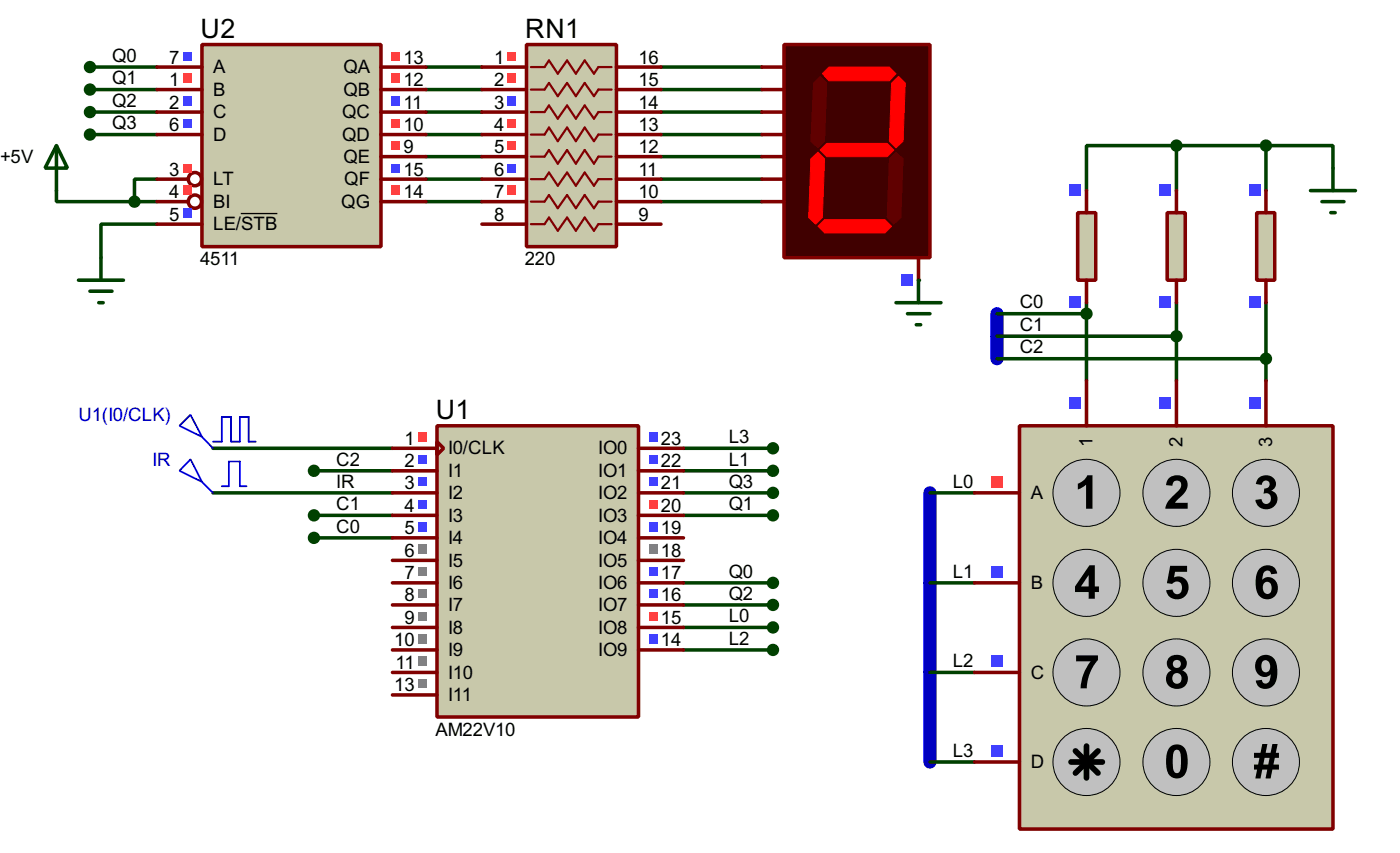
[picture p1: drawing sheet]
<svg xmlns="http://www.w3.org/2000/svg" width="159mm" height="97mm" viewBox="0 0 159 97" stroke-linecap="round" stroke-linejoin="round" font-family="sans-serif">
<path d="M113.1 35.6v5.1M105.5 55.9v30.5" fill="none" stroke="#0000c0" stroke-width="1.5"/>
<g fill="none" stroke="#004000" stroke-width=".4">
<path d="M48.3 7.6h6.4M48.3 10.2h6.4M48.3 12.7h6.4M48.3 15.3h6.4M48.3 17.8h6.4M75 7.6h11.4M75 10.2h11.4M75 12.7h11.4M75 15.3h11.4M75 17.8h11.4M133.4 16.5h-10.2v5.1M133.4 16.5v5.1"/>
<path d="M133.4 16.5h10.2M143.6 16.5h7.6v2.6M143.6 16.5v5.1M48.3 20.3h6.4M48.3 22.9h6.4M75 20.3h11.4M75 22.9h11.4M113.1 35.6h10.1M113.1 38.1h20.3M123.2 34.3v8.9M133.4 34.3v8.9M143.6 34.3v8.9"/>
<path d="M24.2 50.8h20.3M35.6 53.4h8.9M35.6 58.4h8.9M77.5 55.9h10.2M77.5 50.8h10.2M77.5 53.4h10.2M77.5 58.4h10.2M105.5 55.9h5M113.1 40.7h30.5M35.6 61h8.9M77.5 66.1h10.2M77.5 68.6h10.2"/>
<path d="M77.5 71.1h10.2M77.5 73.7h10.2M105.5 76.2h5M105.5 66.1h5M105.5 86.4h5"/>
</g>
<circle cx="104.2" cy="31.8" r=".2" fill="#004000"/>
<path d="M10.2 7.6h7.6M10.2 10.2h7.6M10.2 12.7h7.6M10.2 15.3h7.6M6.4 21.6v1.3h8.9M15.3 22.9h2.5M17.8 25.4h-6.3v3.8M17.8 20.3h-2.5v2.6M24.2 55.9h20.3" fill="none" stroke="#004000" stroke-width=".4"/>
<path d="M115.6 48.3h35.6v45.7h-35.6z" fill="#c8c8aa" stroke="#800000" stroke-width=".4"/>
<g fill="#c0c0c0" stroke="#000" stroke-width=".11">
<circle cx="123.2" cy="55.9" r="3.8"/>
<circle cx="133.4" cy="55.9" r="3.8"/>
<circle cx="143.5" cy="55.9" r="3.8"/>
<circle cx="123.2" cy="66.1" r="3.8"/>
<circle cx="133.4" cy="66.1" r="3.8"/>
<circle cx="143.5" cy="66.1" r="3.8"/>
<circle cx="123.2" cy="76.2" r="3.8"/>
<circle cx="133.4" cy="76.2" r="3.8"/>
<circle cx="143.5" cy="76.2" r="3.8"/>
<circle cx="123.2" cy="86.4" r="3.8"/>
<circle cx="133.4" cy="86.4" r="3.8"/>
<circle cx="143.5" cy="86.4" r="3.8"/>
</g>
<path d="M121.5 86.4h3.5M122 85.1l2.5 2.5M123.2 84.6v3.6M124.5 85.1l-2.5 2.5" fill="none" stroke="#000" stroke-width=".65"/>
<path d="M110.5 55.9h5.1M123.2 43.2v5.1M133.4 43.2v5.1M143.6 43.2v5.1M110.5 66.1h5.1M110.5 76.2h5.1M110.5 86.4h5.1" fill="none" stroke="#800000" stroke-width=".4"/>
<g fill="#4040ff">
<path d="M121.3 45.1h1.3v1.3h-1.3z"/>
<path d="M131.5 45.1h1.3v1.3h-1.3z"/>
<path d="M141.7 45.1h1.2v1.3h-1.2z"/>
</g>
<path d="M112.4 54h1.3v1.3h-1.3z" fill="#ff4040"/>
<g fill="#4040ff">
<path d="M112.4 64.2h1.3v1.2h-1.3z"/>
<path d="M112.4 74.3h1.3v1.3h-1.3z"/>
<path d="M112.4 84.5h1.3v1.2h-1.3z"/>
</g>
<path d="M122.2 24.1h2.1v7.7h-2.1z" fill="#c8c8aa" stroke="#800000" stroke-width=".4"/>
<path d="M123.2 21.6v2.5M123.2 31.8v2.5" fill="none" stroke="#800000" stroke-width=".4"/>
<g fill="#4040ff">
<path d="M121.3 33.7h1.3v1.2h-1.3z"/>
<path d="M121.3 21h1.3v1.2h-1.3z"/>
</g>
<path d="M132.4 24.1h2v7.7h-2z" fill="#c8c8aa" stroke="#800000" stroke-width=".4"/>
<path d="M133.4 21.6v2.5M133.4 31.8v2.5" fill="none" stroke="#800000" stroke-width=".4"/>
<g fill="#4040ff">
<path d="M131.5 33.7h1.3v1.2h-1.3z"/>
<path d="M131.5 21h1.3v1.2h-1.3z"/>
</g>
<path d="M142.5 24.1h2.1v7.7h-2.1z" fill="#c8c8aa" stroke="#800000" stroke-width=".4"/>
<path d="M143.6 21.6v2.5M143.6 31.8v2.5" fill="none" stroke="#800000" stroke-width=".4"/>
<g fill="#4040ff">
<path d="M141.7 33.7h1.2v1.2h-1.2z"/>
<path d="M141.7 21h1.2v1.2h-1.2z"/>
</g>
<g fill="#004000" stroke="#004000" stroke-width=".4">
<circle cx="133.4" cy="16.5" r=".5"/>
<circle cx="143.5" cy="16.5" r=".5"/>
<circle cx="123.2" cy="35.6" r=".5"/>
<circle cx="133.4" cy="38.1" r=".5"/>
<circle cx="143.5" cy="40.7" r=".5"/>
</g>
<path d="M151.2 19.1v2.5M148.6 21.6h5.1M149.9 22.9h2.5M150.9 24.1h.5" fill="none" stroke="#004000" stroke-width=".4"/>
<path d="M49.6 48.3h22.8v33h-22.8z" fill="#c8c8aa" stroke="#800000" stroke-width=".4"/>
<g fill="none" stroke="#800000" stroke-width=".4">
<path d="M44.5 50.8h5.1M44.5 53.4h5.1M44.5 55.9h5.1M44.5 58.4h5.1M49.6 50.1l.7 .7-.7 .8zM72.4 50.8h5.1M72.4 53.4h5.1M72.4 55.9h5.1M72.4 58.4h5.1M44.5 61h5.1M44.5 63.5h5.1M44.5 66.1h5.1"/>
<path d="M44.5 68.6h5.1M44.5 71.1h5.1M44.5 73.7h5.1M44.5 76.2h5.1M44.5 78.8h5.1M72.4 61h5.1M72.4 63.5h5.1M72.4 66.1h5.1M72.4 68.6h5.1M72.4 71.1h5.1M72.4 73.7h5.1"/>
</g>
<path d="M47.4 49h1v1.1h-1z" fill="#ff4040"/>
<g fill="#4040ff">
<path d="M47.4 51.6h1v1h-1z"/>
<path d="M47.4 54.1h1v1h-1z"/>
<path d="M47.4 56.7h1v1h-1z"/>
<path d="M47.4 59.2h1v1h-1z"/>
</g>
<g fill="#808080">
<path d="M47.4 61.7h1v1.1h-1z"/>
<path d="M47.4 64.3h1v1h-1z"/>
<path d="M47.4 66.8h1v1h-1z"/>
<path d="M47.4 69.4h1v1h-1z"/>
<path d="M47.4 71.9h1v1h-1z"/>
<path d="M47.4 74.4h1v1.1h-1z"/>
<path d="M47.4 77h1v1h-1z"/>
</g>
<g fill="#4040ff">
<path d="M73.6 49h1v1.1h-1z"/>
<path d="M73.6 51.6h1v1h-1z"/>
<path d="M73.6 54.1h1v1h-1z"/>
</g>
<path d="M73.6 56.7h1v1h-1z" fill="#ff4040"/>
<path d="M73.6 59.2h1v1h-1z" fill="#4040ff"/>
<path d="M73.6 61.7h1v1.1h-1z" fill="#808080"/>
<g fill="#4040ff">
<path d="M73.6 64.3h1v1h-1z"/>
<path d="M73.6 66.8h1v1h-1z"/>
</g>
<path d="M73.6 69.4h1v1h-1z" fill="#ff4040"/>
<path d="M73.6 71.9h1v1h-1z" fill="#4040ff"/>
<g fill="#004000" stroke="#004000" stroke-width=".4">
<circle cx="87.6" cy="50.8" r=".5"/>
<circle cx="87.6" cy="53.4" r=".5"/>
<circle cx="87.6" cy="55.9" r=".5"/>
<circle cx="87.6" cy="58.4" r=".5"/>
<circle cx="87.6" cy="66.1" r=".5"/>
<circle cx="87.6" cy="68.6" r=".5"/>
<circle cx="87.6" cy="71.1" r=".5"/>
<circle cx="87.6" cy="73.7" r=".5"/>
<circle cx="35.6" cy="61" r=".5"/>
<circle cx="35.6" cy="58.4" r=".5"/>
<circle cx="35.6" cy="53.4" r=".5"/>
</g>
<path d="M20.4 48.3l1.2-1.3 1.3 2.5zM22.9 49.5l1.3 1.3M24.2 50.1h1v-2.8h1v2.8h1v-2.8h1v2.8h.8" fill="none" stroke="#0000c0" stroke-width=".2"/>
<path d="M22.9 5.1h20.3v22.9h-20.3z" fill="#c8c8aa" stroke="#800000" stroke-width=".4"/>
<g fill="none" stroke="#800000" stroke-width=".4">
<path d="M17.8 7.6h5.1M17.8 10.2h5.1M17.8 12.7h5.1M17.8 15.3h5.1M43.2 7.6h5.1M43.2 10.2h5.1M43.2 12.7h5.1M43.2 15.3h5.1M43.2 17.8h5.1M17.8 20.3h3.6M17.8 22.9h3.6M17.8 25.4h5.1"/>
<path d="M43.2 20.3h5.1M43.2 22.9h5.1"/>
<circle cx="22.1" cy="20.3" r=".75"/>
<circle cx="22.1" cy="22.9" r=".75"/>
</g>
<path d="M27.3 24.2h4.2" fill="none" stroke="#000" stroke-width=".15"/>
<path d="M20.8 5.9h1v1h-1z" fill="#4040ff"/>
<path d="M20.8 8.4h1v1h-1z" fill="#ff4040"/>
<g fill="#4040ff">
<path d="M20.8 10.9h1v1.1h-1z"/>
<path d="M20.8 13.5h1v1h-1z"/>
</g>
<g fill="#ff4040">
<path d="M20.8 18.6h1v1h-1z"/>
<path d="M20.8 21.1h1v1h-1z"/>
</g>
<path d="M20.8 23.6h1v1.1h-1z" fill="#4040ff"/>
<g fill="#ff4040">
<path d="M44.4 5.9h1v1h-1z"/>
<path d="M44.4 8.4h1v1h-1z"/>
</g>
<path d="M44.4 10.9h1v1.1h-1z" fill="#4040ff"/>
<g fill="#ff4040">
<path d="M44.4 13.5h1v1h-1z"/>
<path d="M44.4 16h1v1h-1z"/>
</g>
<path d="M44.4 18.6h1v1h-1z" fill="#4040ff"/>
<path d="M44.4 21.1h1v1h-1z" fill="#ff4040"/>
<path d="M59.7 5.1h10.2v22.9h-10.2z" fill="#c8c8aa" stroke="#800000" stroke-width=".4"/>
<path d="M60.2 7.6h1.6l.5-.7 1 1.5 1-1.5 1 1.5 1-1.5 1.1 1.5 .5-.8h1.5M60.2 10.2h1.6l.5-.8 1 1.5 1-1.5 1 1.5 1-1.5 1.1 1.5 .5-.7h1.5M60.2 12.7h1.6l.5-.7 1 1.5 1-1.5 1 1.5 1-1.5 1.1 1.5 .5-.8h1.5M60.2 15.3h1.6l.5-.8 1 1.5 1-1.5 1 1.5 1-1.5 1.1 1.5 .5-.7h1.5M60.2 17.8h1.6l.5-.8 1 1.6 1-1.6 1 1.6 1-1.6 1.1 1.6 .5-.8h1.5M60.2 20.3h1.6l.5-.7 1 1.5 1-1.5 1 1.5 1-1.5 1.1 1.5 .5-.8h1.5M60.2 22.9h1.6l.5-.8 1 1.5 1-1.5 1 1.5 1-1.5 1.1 1.5 .5-.7h1.5M60.2 25.4h1.6l.5-.7 1 1.5 1-1.5 1 1.5 1-1.5 1.1 1.5 .5-.8h1.5" fill="none" stroke="#800000" stroke-width=".25"/>
<g fill="none" stroke="#800000" stroke-width=".4">
<path d="M54.7 7.6h5M54.7 10.2h5M54.7 12.7h5M54.7 15.3h5M54.7 17.8h5M69.9 7.6h5.1M69.9 10.2h5.1M69.9 12.7h5.1M69.9 15.3h5.1M69.9 17.8h5.1M54.7 20.3h5M54.7 22.9h5"/>
<path d="M54.7 25.4h5M69.9 20.3h5.1M69.9 22.9h5.1M69.9 25.4h5.1"/>
</g>
<g fill="#ff4040">
<path d="M57.6 5.9h1v1h-1z"/>
<path d="M57.6 8.4h1v1h-1z"/>
</g>
<path d="M57.6 10.9h1v1.1h-1z" fill="#4040ff"/>
<g fill="#ff4040">
<path d="M57.6 13.5h1v1h-1z"/>
<path d="M57.6 16h1v1h-1z"/>
</g>
<path d="M57.6 18.6h1v1h-1z" fill="#4040ff"/>
<path d="M57.6 21.1h1v1h-1z" fill="#ff4040"/>
<path d="M88.9 5.1h16.6v24.1h-16.6z" fill="#400000" stroke="#800000" stroke-width=".4"/>
<g fill="#f00" stroke="#f00" stroke-width=".11">
<path d="M93.3 8.4l.7-.8h6.9l.7 .8-.7 .8h-6.9z" fill-rule="evenodd"/>
<path d="M101.1 9.4l.8-.7 .8 .7-.3 6.6-.8 .8-.7-.8z" fill-rule="evenodd"/>
<path d="M93.5 24.9h6.9l.7 .8-.7 .7h-6.9l-.7-.7z" fill-rule="evenodd"/>
<path d="M92 18l.8-.7 .7 .7-.2 6.7-.8 .7-.8-.7z" fill-rule="evenodd"/>
<path d="M93 17l.8-.7h6.8l.8 .7-.8 .8h-6.8z" fill-rule="evenodd"/>
</g>
<g fill="#600000" stroke="#600000" stroke-width=".11">
<path d="M100.9 18l.7-.7 .8 .7-.2 6.7-.8 .7-.8-.7z" fill-rule="evenodd"/>
<path d="M92.3 9.4l.7-.7 .8 .7-.3 6.6-.7 .8-.8-.8z" fill-rule="evenodd"/>
</g>
<path d="M86.4 7.6h2.5M86.4 10.2h2.5M86.4 12.7h2.5M86.4 15.3h2.5M86.4 17.8h2.5M86.4 20.3h2.5M86.4 22.9h2.5M104.2 29.2v2.6" fill="none" stroke="#800000" stroke-width=".4"/>
<path d="M102.3 31.1h1.3v1.3h-1.3z" fill="#4040ff"/>
<path d="M6.4 16.5l1.3 2.6h-2.6zM6.4 16.5v5.1M8.9 31.8h5.1M10.2 33h2.5M11.2 34.3h.5M11.5 29.2v2.6M101.6 34.3h5.1M102.9 35.6h2.6M103.9 36.8h.5M104.2 31.8v2.5" fill="none" stroke="#004000" stroke-width=".4"/>
<g fill="#004000" stroke="#004000" stroke-width=".4">
<circle cx="15.2" cy="22.9" r=".5"/>
<circle cx="10.2" cy="7.6" r=".5"/>
<circle cx="10.2" cy="10.2" r=".5"/>
<circle cx="10.2" cy="12.7" r=".5"/>
<circle cx="10.2" cy="15.3" r=".5"/>
</g>
<path d="M21.6 52.1l1.3 2.5-2.5-1.2zM22.9 54.6l1.3 1.3M25.2 55.1h.8v-2.8h1.2v2.8h.8" fill="none" stroke="#0000c0" stroke-width=".2"/>
<g font-size="5.9">
<text x="121.8" y="57.7">1</text>
<text x="132" y="57.7">2</text>
<text x="142.2" y="57.7">3</text>
<text x="121.8" y="67.9">4</text>
<text x="132" y="67.9">5</text>
<text x="142.2" y="67.9">6</text>
<text x="121.8" y="78">7</text>
<text x="132" y="78">8</text>
<text x="142.2" y="78">9</text>
<text x="132" y="88.2">0</text>
<text x="142.2" y="88.2">#</text>
</g>
<g font-size="3.4">
<text x="22.8" y="4.2">U2</text>
<text x="59.6" y="4.2">RN1</text>
<text x="49.4" y="47.4">U1</text>
</g>
<g font-size="2.4">
<text x="12.7" y="7">Q0</text>
<text x="12.7" y="9.5">Q1</text>
<text x="19.2" y="7.2">7</text>
<text x="19.2" y="9.8">1</text>
<text x="24.2" y="8.3">A</text>
<text x="24.2" y="10.8">B</text>
<text x="38.9" y="8.3">QA</text>
<text x="38.9" y="10.8">QB</text>
<text x="45.8" y="7.2">13</text>
<text x="45.8" y="9.8">12</text>
<text x="56.1" y="7.2">1</text>
<text x="56.1" y="9.8">2</text>
<text x="72.4" y="7.2">16</text>
<text x="72.4" y="9.8">15</text>
<text x="12.7" y="12.1">Q2</text>
<text x="12.7" y="14.6">Q3</text>
<text x="19.2" y="12.3">2</text>
<text x="19.2" y="14.8">6</text>
<text x="24.2" y="13.4">C</text>
<text x="24.2" y="16">D</text>
<text x="38.8" y="13.4">QC</text>
<text x="38.8" y="16">QD</text>
<text x="45.8" y="12.3">11</text>
<text x="45.8" y="14.8">10</text>
<text x="45.8" y="17.4">9</text>
<text x="56.1" y="12.3">3</text>
<text x="56.1" y="14.8">4</text>
<text x="56.1" y="17.4">5</text>
<text x="72.4" y="12.3">14</text>
<text x="72.4" y="14.8">13</text>
<text x="72.4" y="17.4">12</text>
<text x="0" y="18.4">+5V</text>
<text x="19.2" y="19.9">3</text>
<text x="19.2" y="22.5">4</text>
<text x="24.2" y="21">LT</text>
<text x="24.2" y="23.5">BI</text>
<text x="38.7" y="23.5">QG</text>
<text x="38.9" y="18.4">QE</text>
<text x="39" y="21">QF</text>
<text x="45.8" y="19.9">15</text>
<text x="45.8" y="22.5">14</text>
<text x="56.1" y="19.9">6</text>
<text x="56.1" y="22.5">7</text>
<text x="72.4" y="19.9">11</text>
<text x="72.4" y="22.5">10</text>
<text x="19.2" y="25">5</text>
<text x="24.2" y="26.1">LE/STB</text>
<text x="56.1" y="25">8</text>
<text x="72.4" y="25">9</text>
<text x="22.7" y="30.1">4511</text>
<text x="59.5" y="30.1">220</text>
<text x="115.6" y="34.9">C0</text>
<text x="115.6" y="40">C2</text>
<text x="115.6" y="37.5">C1</text>
<text x="38.1" y="52.8">C2</text>
<text x="45.9" y="50.4">1</text>
<text x="45.9" y="53">2</text>
<text x="50.8" y="51.5">I0/CLK</text>
<text x="67.8" y="51.5">IO0</text>
<text x="75" y="50.4">23</text>
<text x="75" y="53">22</text>
<text x="82.6" y="50.2">L3</text>
<text x="82.6" y="52.8">L1</text>
<text x="123.9" y="50.6" transform="rotate(-90 123.9 50.6)">1</text>
<text x="134.1" y="50.6" transform="rotate(-90 134.1 50.6)">2</text>
<text x="144.3" y="50.7" transform="rotate(-90 144.3 50.7)">3</text>
<text x="38.1" y="57.8">C1</text>
<text x="38.1" y="55.3">IR</text>
<text x="45.9" y="55.5">3</text>
<text x="45.9" y="58">4</text>
<text x="50.8" y="54.1">I1</text>
<text x="50.8" y="56.6">I2</text>
<text x="50.8" y="59.1">I3</text>
<text x="67.8" y="54.1">IO1</text>
<text x="67.8" y="56.6">IO2</text>
<text x="67.8" y="59.1">IO3</text>
<text x="75" y="55.5">21</text>
<text x="75" y="58">20</text>
<text x="82.6" y="55.3">Q3</text>
<text x="82.6" y="57.8">Q1</text>
<text x="108" y="55.3">L0</text>
<text x="116.9" y="56.6">A</text>
<text x="38.1" y="60.4">C0</text>
<text x="45.9" y="60.6">5</text>
<text x="45.9" y="63.1">6</text>
<text x="45.9" y="65.7">7</text>
<text x="50.8" y="61.7">I4</text>
<text x="50.8" y="64.2">I5</text>
<text x="67.8" y="61.7">IO4</text>
<text x="67.8" y="64.2">IO5</text>
<text x="75" y="60.6">19</text>
<text x="75" y="63.1">18</text>
<text x="75" y="65.7">17</text>
<text x="82.6" y="65.5">Q0</text>
<text x="108" y="65.5">L1</text>
<text x="45.9" y="68.2">8</text>
<text x="45.9" y="70.7">9</text>
<text x="50.8" y="66.8">I6</text>
<text x="50.8" y="69.3">I7</text>
<text x="50.8" y="71.8">I8</text>
<text x="67.8" y="66.8">IO6</text>
<text x="67.8" y="69.3">IO7</text>
<text x="67.8" y="71.8">IO8</text>
<text x="75" y="68.2">16</text>
<text x="75" y="70.7">15</text>
<text x="82.6" y="68">Q2</text>
<text x="82.6" y="70.5">L0</text>
<text x="116.9" y="66.8">B</text>
<text x="44.7" y="73.3">10</text>
<text x="44.9" y="75.8">11</text>
<text x="50.8" y="74.4">I9</text>
<text x="50.8" y="76.9">I10</text>
<text x="67.8" y="74.4">IO9</text>
<text x="75" y="73.3">14</text>
<text x="82.6" y="73.1">L2</text>
<text x="108" y="75.6">L2</text>
<text x="116.9" y="76.9">C</text>
<text x="44.7" y="78.4">13</text>
<text x="49.4" y="83.4">AM22V10</text>
<text x="50.8" y="79.5">I11</text>
<text x="108" y="85.8">L3</text>
<text x="116.9" y="87.1">D</text>
</g>
<g font-size="2.4" fill="#0000c0">
<text x="8.9" y="47.7">U1(I0/CLK)</text>
<text x="17.3" y="52.8">IR</text>
</g>
</svg>
